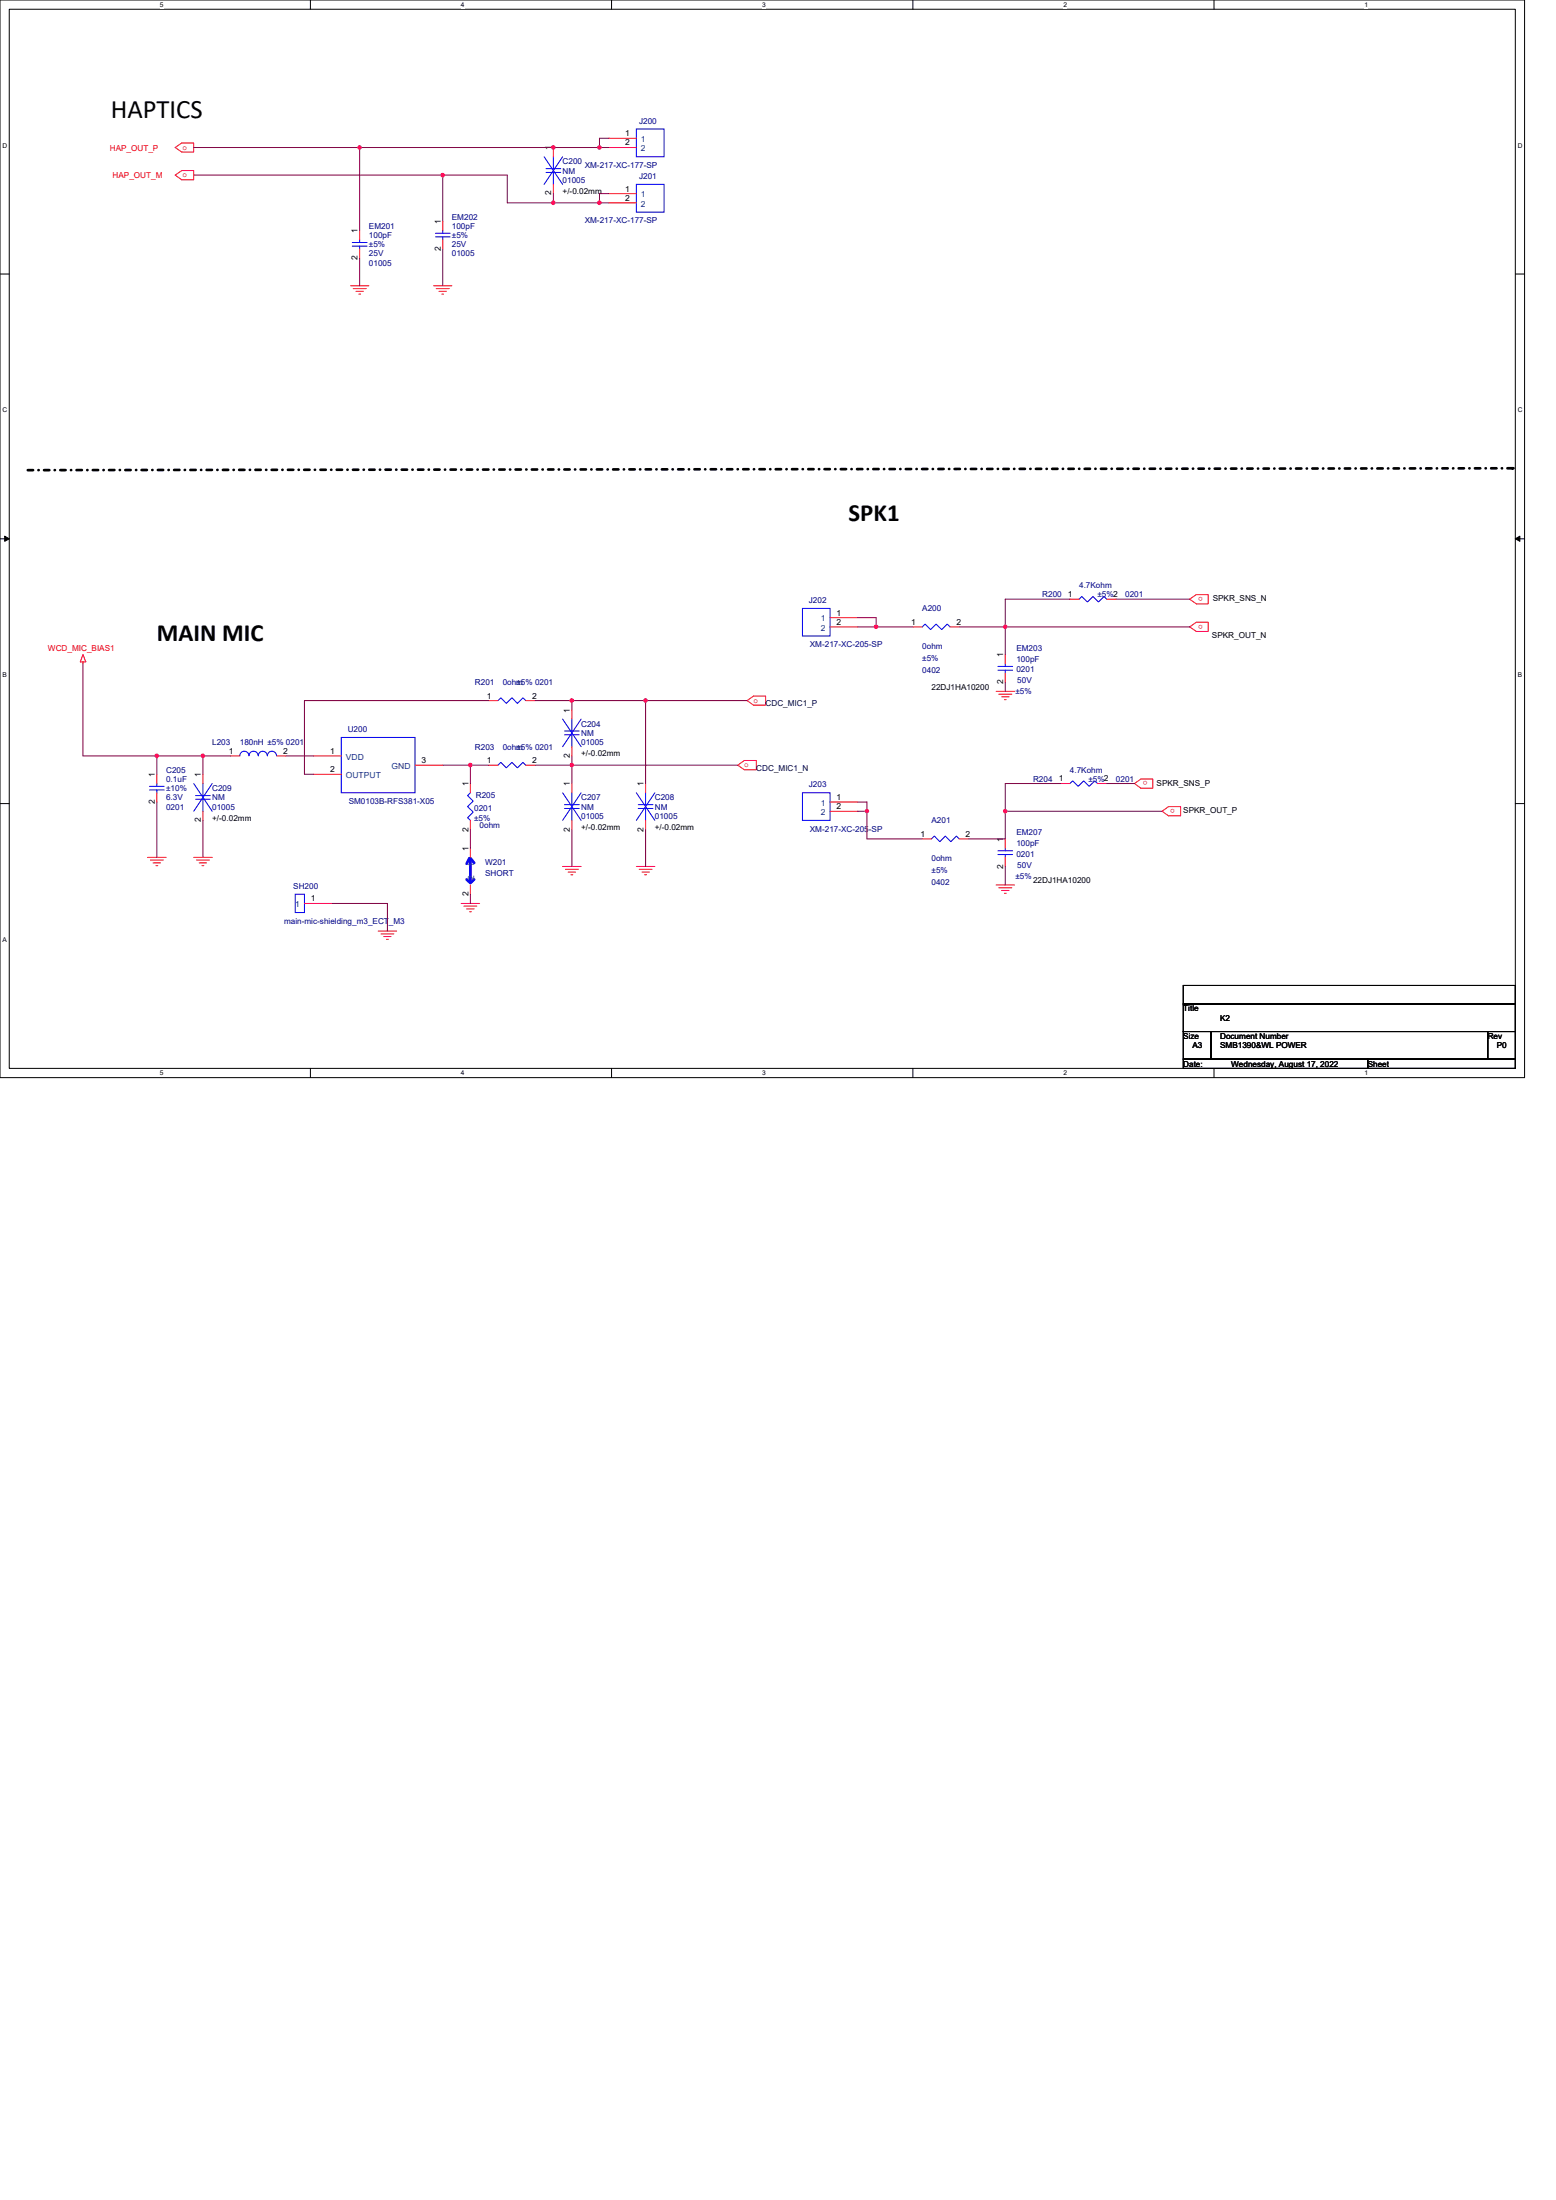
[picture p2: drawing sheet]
<svg xmlns="http://www.w3.org/2000/svg" width="210mm" height="297mm" viewBox="0 0 210 297" stroke-linecap="round" stroke-linejoin="round" font-family="sans-serif">
<path d="M0 0h205.7v145.5h-205.7zM1.2 1.2h203.3v143.1h-203.3z" fill="none" stroke="#000" stroke-width=".13"/>
<g fill="#fff">
<path d="M21.6 .1h.5v1h-.5z"/>
<path d="M21.6 144.4h.5v1h-.5z"/>
</g>
<path d="M41.9 0v1.2M41.9 144.3v1.2" fill="none" stroke="#000" stroke-width=".13"/>
<g fill="#fff">
<path d="M62.2 .1h.5v1h-.5z"/>
<path d="M62.2 144.4h.5v1h-.5z"/>
</g>
<path d="M82.5 0v1.2M82.5 144.3v1.2" fill="none" stroke="#000" stroke-width=".13"/>
<g fill="#fff">
<path d="M102.8 .1h.5v1h-.5z"/>
<path d="M102.8 144.4h.5v1h-.5z"/>
</g>
<path d="M123.2 0v1.2M123.2 144.3v1.2" fill="none" stroke="#000" stroke-width=".13"/>
<g fill="#fff">
<path d="M143.5 .1h.5v1h-.5z"/>
<path d="M143.5 144.4h.5v1h-.5z"/>
</g>
<path d="M163.8 0v1.2M163.8 144.3v1.2" fill="none" stroke="#000" stroke-width=".13"/>
<g fill="#fff">
<path d="M184.1 .1h.5v1h-.5z"/>
<path d="M184.1 144.4h.5v1h-.5z"/>
<path d="M.3 19.1h.7v1h-.7z"/>
<path d="M204.8 19.1h.6v1h-.6z"/>
<path d="M.3 54.9h.7v1h-.7z"/>
<path d="M204.8 54.9h.6v1h-.6z"/>
</g>
<path d="M0 37h1.2M204.5 37h1.2" fill="none" stroke="#000" stroke-width=".13"/>
<g fill="#fff">
<path d="M.3 90.6h.6v1h-.6z"/>
<path d="M204.8 90.6h.6v1h-.6z"/>
</g>
<path d="M0 72.7h1.2M204.5 72.7h1.2" fill="none" stroke="#000" stroke-width=".13"/>
<path d="M.6 72.4l.6 .3-.6 .4zM204.5 72.7l.6-.3v.7z" fill="#000" stroke="#000" stroke-width=".13"/>
<path d="M.3 126.4h.6v1h-.6z" fill="#fff"/>
<path d="M0 108.5h1.2M204.5 108.5h1.2M159.7 133.1h44.8v2.5h-44.8zM159.7 135.6h44.8v3.7h-44.8zM159.7 139.3h3.7v3.7h-3.7zM163.4 139.3h37.4v3.7h-37.4zM200.8 139.3h3.7v3.7h-3.7zM159.7 143h24.9v1.3h-24.9zM184.6 143h19.9v1.3h-19.9z" fill="none" stroke="#000" stroke-width=".13"/>
<path d="M3.7 63.5l200.4-.3M204.1 63.2h.1" fill="none" stroke="#000" stroke-width=".36" stroke-dasharray=".7 .7 0 .7"/>
<g fill="none" stroke="#f00" stroke-width=".13">
<path d="M23.6 19.9l.9-.6h1.6v1.2h-1.6zM74.7 19.9v1.3M82.1 18.7h3.8M82.1 19.9h3.8M23.6 23.6l.9-.6h1.6v1.3h-1.6zM47.3 38.6h2.5M47.7 39h1.7M48 39.3h1M48.4 39.7h.3M48.5 31.1v1.3M48.5 33.6v1.3M58.5 38.6h2.5"/>
<path d="M58.9 39h1.7M59.2 39.3h1M59.6 39.7h.3M59.8 29.9v1.2M59.8 32.4v1.2M74.7 24.9v1.2M82.1 26.1h3.8M82.1 27.4h3.8M11.2 88.4l.4 1h-.8zM11.2 89.4v.2M66 94.6h1.2M71 94.6h1.2"/>
<path d="M77.2 95.8v1.3M100.8 94.6l.9-.6h1.6v1.2h-1.6zM112 83.4h3.8M112 84.6h3.8M123.2 84.6h1.3M128.2 84.6h1.2M134.4 93.3h2.5M134.8 93.7h1.7M135.2 94.1h1M135.6 94.5h.2M135.7 88.4v1.2M135.7 90.9v1.2"/>
<path d="M144.4 80.9h1.2M149.4 80.9h1.2M160.5 84.6l.9-.6h1.6v1.3h-1.6zM160.5 80.9l.9-.6h1.6v1.2h-1.6zM19.9 115.8h2.5M20.3 116.1h1.7M20.7 116.5h1M21 116.9h.3M21.2 104.5v1.3M21.2 107v1.3M26.1 115.8h2.5M26.5 116.1h1.8"/>
<path d="M26.9 116.5h1M27.3 116.9h.2M27.4 104.5v1.3M27.4 109.5v1.3M31.1 102.1h1.3M37.3 102.1h1.3M42.3 102.1h3.8M42.3 104.5h3.8M56 103.3h3.8M63.5 114.5v1.3M63.5 119.5v1.2M63.5 105.8v1.2"/>
<path d="M63.5 110.8v1.2M66 103.3h1.2M71 103.3h1.2M75.9 117h2.5M76.3 117.4h1.7M76.7 117.8h1M77 118.1h.3M77.2 105.8v1.2M77.2 110.8v1.2M77.2 100.8v1.3M85.9 117h2.5M86.3 117.4h1.7"/>
<path d="M86.6 117.8h1M87 118.1h.2M87.1 105.8v1.2M87.1 110.8v1.2M99.6 103.3l.8-.6h1.7v1.2h-1.7zM112 108.3h3.8M112 109.5h3.8M124.5 113.3h1.2M129.4 113.3h1.3M134.4 119.5h2.5M134.8 119.9h1.7M135.7 113.3v1.2"/>
<path d="M135.7 115.8v1.2M143.1 105.8h1.3M148.1 105.8h1.3M153.1 105.8l.9-.6h1.6v1.2h-1.6zM156.8 109.5l.9-.6h1.6v1.3h-1.6zM41.1 122h3.7M51 125.7h2.5M51.4 126.1h1.7M51.8 126.4h1M52.2 126.8h.2M62.2 122h2.5M62.6 122.3h1.7"/>
<path d="M63 122.7h1M63.4 123.1h.2M135.2 120.2h1M135.6 120.6h.2"/>
</g>
<g fill="none" stroke="#00f" stroke-width=".13">
<path d="M85.9 17.4h3.7v3.8h-3.7zM47.5 32.7h2M47.5 33.2h2M48.5 32.4v.3M48.5 33.2v.4M58.8 31.5h1.9M58.8 32h1.9M59.8 31.1v.4M59.8 32v.4M73.4 21.2l2.5 3.7M73.7 22.8h2M73.7 23.3h2"/>
<path d="M74.7 21.2v1.6M74.7 23.3v1.6M75.9 21.2l-2.5 3.7M85.9 24.9h3.7v3.7h-3.7zM46.1 99.6h9.9v7.4h-9.9zM67.2 94.6l.4-.4 .7 .8 .8-.8 .7 .8 .8-.8 .4 .4M75.9 97.1l2.5 3.7M76.2 98.7h2M76.2 99.2h2M77.2 97.1v1.6M77.2 99.2v1.6M78.4 97.1l-2.5 3.7"/>
<path d="M108.3 82.1h3.7v3.8h-3.7zM124.5 84.6l.3-.3 .8 .7 .7-.7 .8 .7 .7-.7 .4 .3M134.7 90h2M134.7 90.5h2M135.7 89.6v.4M135.7 90.5v.4M145.6 80.9l.4-.4 .7 .8 .8-.8 .7 .8 .8-.8 .4 .4M20.2 106.2h2M20.2 106.7h2M21.2 105.8v.4M21.2 106.7v.3M26.1 105.8l2.5 3.7"/>
<path d="M26.4 107.4h2M26.4 107.9h2M27.4 105.8v1.6M27.4 107.9v1.6M28.6 105.8l-2.5 3.7M36.1 102a.61 .61 0 0 0-.6-.6 .61 .61 0 0 0-.7 .6 .62 .62 0 0 0-.6-.6 .62 .62 0 0 0-.6 .6 .61 .61 0 0 0-.6-.6 .61 .61 0 0 0-.6 .6M37.3 102a.61 .61 0 0 0-.6-.6 .61 .61 0 0 0-.6 .6M63.5 107l-.4 .4 .8 .8-.8 .7 .8 .7-.8 .8 .4 .4M67.2 103.3l.4-.4 .7 .8 .8-.8 .7 .8 .8-.8 .4 .4M75.9 107l2.5 3.8M76.2 108.6h2M76.2 109.2h2"/>
<path d="M77.2 107v1.6M77.2 109.2v1.6M78.4 107l-2.5 3.8M85.9 107l2.5 3.8M86.1 108.6h2M86.1 109.2h2M87.1 107v1.6M87.1 109.2v1.6M88.4 107l-2.5 3.8M108.3 107h3.7v3.8h-3.7zM125.7 113.3l.4-.4 .7 .7 .8-.7 .7 .7 .8-.7 .3 .4M134.7 114.9h2"/>
<path d="M134.7 115.4h2M135.7 114.5v.4M135.7 115.4v.4M144.4 105.8l.4-.4 .7 .8 .7-.8 .8 .8 .7-.8 .4 .4M39.8 120.7h1.3v2.5h-1.3z"/>
</g>
<path d="M63 118.7l.5 .5M63.4 115.9l-.4 .7M63.5 116.1v2.8M63.5 115.9l.5 .6M64 118.7l-.4 .4" fill="none" stroke="#00f" stroke-width=".36"/>
<g fill="none" stroke="#800040" stroke-width=".13">
<path d="M26.1 19.9h22.4M80.9 19.9h-32.4v11.2M80.9 19.9h1.2M82.1 18.7h-1.2v1.2M26.1 23.6h33.7M48.5 34.9v3.7M59.8 23.6h8.7v3.8h6.2M59.8 23.6v6.3M59.8 33.6v5M74.7 26.1v1.3M74.7 27.4h6.2M80.9 27.4h1.2"/>
<path d="M82.1 26.1h-1.2v1.3M11.2 89.6v12.5h10M66 94.6h-24.9v9.9h1.2M72.2 94.6h5M77.2 94.6h9.9M77.2 94.6v1.2M100.8 94.6h-13.7v11.2M115.8 83.4h2.4v1.2M115.8 84.6h2.4M118.2 84.6h5M129.4 84.6h6.3M135.7 84.6h24.8"/>
<path d="M135.7 84.6v3.8M135.7 92.1v1.2M144.4 80.9h-8.7v3.7M150.6 80.9h9.9M21.2 102.1h6.2M21.2 102.1v2.4M21.2 108.3v7.5M27.4 102.1v2.4M27.4 110.8v5M27.4 102.1h3.7M38.6 102.1h3.7M59.8 103.3h3.7"/>
<path d="M63.5 103.3v2.5M63.5 112v2.5M63.5 103.3h2.5M72.2 103.3h5M77.2 103.3h22.4M77.2 102.1v1.2M77.2 103.3v2.5M77.2 112v5M87.1 112v5M115.8 108.3h1.2v1.2h-1.2M117 109.5v3.8h7.5M135.7 109.5h21.1"/>
<path d="M135.7 117v2.5M135.7 109.5v3.8h-5M143.1 105.8h-7.4v3.7M149.4 105.8h3.7M44.8 122h7.5v3.7M63.5 120.7v1.3"/>
</g>
<g fill="#f0f" stroke="#f0f" stroke-width=".13">
<circle cx="48.5" cy="19.9" r=".24"/>
<circle cx="74.7" cy="19.9" r=".24"/>
<circle cx="59.7" cy="23.6" r=".23"/>
<circle cx="74.7" cy="27.4" r=".24"/>
<circle cx="80.9" cy="27.4" r=".24"/>
<circle cx="77.2" cy="94.6" r=".24"/>
<circle cx="87.1" cy="94.6" r=".24"/>
<circle cx="21.2" cy="102.1" r=".24"/>
<circle cx="27.4" cy="102.1" r=".24"/>
<circle cx="77.2" cy="103.3" r=".24"/>
<circle cx="118.2" cy="84.6" r=".24"/>
<circle cx="135.7" cy="84.6" r=".23"/>
<circle cx="135.7" cy="109.5" r=".23"/>
<circle cx="63.5" cy="103.3" r=".24"/>
<circle cx="117" cy="109.5" r=".23"/>
<circle cx="80.9" cy="19.9" r=".24"/>
</g>
<text font-size="3.6" x="14.9" y="15.9">HAPTICS</text>
<g font-size="3.3">
<text x="114.5" y="70.4">SPK1</text>
<text x="21.2" y="86.6">MAIN MIC</text>
</g>
<g font-size="1.1" fill="#000080">
<text x="86.3" y="16.7">J200</text>
<text x="75.9" y="22.2">C200</text>
<text x="75.9" y="23.4">NM</text>
<text x="78.9" y="22.7">XM-217-XC-177-SP</text>
<text x="61" y="29.7">EM202</text>
<text x="75.9" y="24.7">01005</text>
<text x="86.3" y="24.2">J201</text>
<text x="49.8" y="30.9">EM201</text>
<text x="49.8" y="32.1">100pF</text>
<text x="49.8" y="35.9">01005</text>
<text x="49.8" y="34.6">25V</text>
<text x="49.8" y="33.4">±5%</text>
<text x="61" y="30.9">100pF</text>
<text x="61" y="34.6">01005</text>
<text x="61" y="33.4">25V</text>
<text x="61" y="32.1">±5%</text>
<text x="78.9" y="30.1">XM-217-XC-177-SP</text>
<text x="109.2" y="81.4">J202</text>
<text x="124.5" y="82.5">A200</text>
<text x="140.7" y="80.7">R200</text>
<text x="145.6" y="79.4">4.7Kohm</text>
<text x="148.1" y="80.7">±5%2</text>
<text x="151.9" y="80.7">0201</text>
<text x="109.3" y="87.4">XM-217-XC-205-SP</text>
<text x="124.5" y="87.7">0ohm</text>
<text x="124.5" y="89.3">±5%</text>
<text x="137.2" y="87.9">EM203</text>
<text x="137.2" y="89.4">100pF</text>
<text x="64.1" y="92.5">R201</text>
<text x="67.8" y="92.5">0ohm</text>
<text x="69.7" y="92.5">±5% 0201</text>
<text x="124.5" y="90.9">0402</text>
<text x="137" y="93.7">±5%</text>
<text x="137.2" y="90.8">0201</text>
<text x="137.3" y="92.2">50V</text>
<text x="28.6" y="100.6">L203</text>
<text x="32.4" y="100.6">180nH ±5% 0201</text>
<text x="46.9" y="98.8">U200</text>
<text x="64.1" y="101.2">R203</text>
<text x="67.8" y="101.2">0ohm</text>
<text x="69.7" y="101.2">±5% 0201</text>
<text x="78.4" y="98.1">C204</text>
<text x="78.4" y="99.3">NM</text>
<text x="78.4" y="100.6">01005</text>
<text x="22.4" y="104.3">C205</text>
<text x="22.4" y="105.6">0.1uF</text>
<text x="22.4" y="106.8">±10%</text>
<text x="28.6" y="106.8">C209</text>
<text x="64.2" y="107.8">R205</text>
<text x="109.2" y="106.3">J203</text>
<text x="139.4" y="105.6">R204</text>
<text x="144.4" y="104.3">4.7Kohm</text>
<text x="146.9" y="105.6">±5%2</text>
<text x="150.6" y="105.6">0201</text>
<text x="22.4" y="109.3">0201</text>
<text x="22.4" y="108.1">6.3V</text>
<text x="28.6" y="108.1">NM</text>
<text x="28.6" y="109.3">01005</text>
<text x="47.1" y="108.6">SM0103B-RFS381-X05</text>
<text x="64" y="110.8">±5%</text>
<text x="64" y="109.6">0201</text>
<text x="64.7" y="111.8">0ohm</text>
<text x="78.4" y="108.1">C207</text>
<text x="78.4" y="109.3">NM</text>
<text x="78.4" y="110.6">01005</text>
<text x="88.4" y="108.1">C208</text>
<text x="88.4" y="109.3">NM</text>
<text x="88.4" y="110.6">01005</text>
<text x="109.3" y="112.3">XM-217-XC-205-SP</text>
<text x="125.7" y="111.2">A201</text>
<text x="137.2" y="112.8">EM207</text>
<text x="39.6" y="120">SH200</text>
<text x="65.5" y="116.8">W201</text>
<text x="65.5" y="118.3">SHORT</text>
<text x="125.7" y="116.3">0ohm</text>
<text x="125.7" y="117.9">±5%</text>
<text x="125.7" y="119.5">0402</text>
<text x="137" y="118.6">±5%</text>
<text x="137.2" y="114.3">100pF</text>
<text x="137.2" y="115.7">0201</text>
<text x="137.3" y="117.1">50V</text>
<text x="38.3" y="124.7">main-mic-shielding_m3_ECT_M3</text>
</g>
<g font-size="1.1" fill="#f00">
<text x="14.8" y="20.3">HAP_OUT_P</text>
<text x="24.6" y="20.2">o</text>
<text x="24.6" y="23.9">o</text>
<text x="15.2" y="24">HAP_OUT_M</text>
<text x="162.3" y="80.6" transform="rotate(-180 162.3 80.6)">o</text>
<text x="6.5" y="87.9">WCD_MIC_BIAS1</text>
<text x="162.3" y="84.3" transform="rotate(-180 162.3 84.3)">o</text>
<text x="101.7" y="94.9">o</text>
<text x="100.4" y="103.6">o</text>
<text x="154.8" y="105.5" transform="rotate(-180 154.8 105.5)">o</text>
<text x="158.6" y="109.2" transform="rotate(-180 158.6 109.2)">o</text>
</g>
<g font-size="1.1">
<text x="74.4" y="20.3" transform="rotate(-90 74.4 20.3)">1</text>
<text x="84.4" y="18.4">1</text>
<text x="84.4" y="19.6">2</text>
<text x="74.4" y="26.4" transform="rotate(-90 74.4 26.4)">2</text>
<text x="75.9" y="26.2">+/-0.02mm</text>
<text x="84.4" y="25.9">1</text>
<text x="84.4" y="27.1">2</text>
<text x="48.3" y="35.1" transform="rotate(-90 48.3 35.1)">2</text>
<text x="48.3" y="31.5" transform="rotate(-90 48.3 31.5)">1</text>
<text x="59.5" y="33.9" transform="rotate(-90 59.5 33.9)">2</text>
<text x="59.5" y="30.2" transform="rotate(-90 59.5 30.2)">1</text>
<text x="112.9" y="83.1">1</text>
<text x="144.1" y="80.6">1</text>
<text x="163.7" y="81.2">SPKR_SNS_N</text>
<text x="112.9" y="84.4">2</text>
<text x="123" y="84.4">1</text>
<text x="129.1" y="84.4">2</text>
<text x="135.4" y="88.8" transform="rotate(-90 135.4 88.8)">1</text>
<text x="163.6" y="86.1">SPKR_OUT_N</text>
<text x="65.7" y="94.3">1</text>
<text x="71.8" y="94.3">2</text>
<text x="125.7" y="93.1">22DJ1HA10200</text>
<text x="135.4" y="92.4" transform="rotate(-90 135.4 92.4)">2</text>
<text x="30.9" y="101.8">1</text>
<text x="38.2" y="101.8">2</text>
<text x="44.6" y="101.8">1</text>
<text x="76.9" y="96.2" transform="rotate(-90 76.9 96.2)">1</text>
<text x="20.9" y="104.9" transform="rotate(-90 20.9 104.9)">1</text>
<text x="27.1" y="104.9" transform="rotate(-90 27.1 104.9)">1</text>
<text x="44.6" y="104.3">2</text>
<text x="56.9" y="103">3</text>
<text x="63.2" y="106.2" transform="rotate(-90 63.2 106.2)">1</text>
<text x="65.7" y="103">1</text>
<text x="71.8" y="103">2</text>
<text x="76.9" y="106.2" transform="rotate(-90 76.9 106.2)">1</text>
<text x="76.9" y="102.3" transform="rotate(-90 76.9 102.3)">2</text>
<text x="78.4" y="102.1">+/-0.02mm</text>
<text x="86.8" y="106.2" transform="rotate(-90 86.8 106.2)">1</text>
<text x="142.9" y="105.5">1</text>
<text x="156.1" y="106.1">SPKR_SNS_P</text>
<text x="20.9" y="108.5" transform="rotate(-90 20.9 108.5)">2</text>
<text x="27.1" y="111" transform="rotate(-90 27.1 111)">2</text>
<text x="28.6" y="110.8">+/-0.02mm</text>
<text x="63.2" y="112.3" transform="rotate(-90 63.2 112.3)">2</text>
<text x="76.9" y="112.3" transform="rotate(-90 76.9 112.3)">2</text>
<text x="78.4" y="112">+/-0.02mm</text>
<text x="86.8" y="112.3" transform="rotate(-90 86.8 112.3)">2</text>
<text x="88.4" y="112">+/-0.02mm</text>
<text x="112.9" y="108">1</text>
<text x="112.9" y="109.3">2</text>
<text x="124.2" y="113">1</text>
<text x="130.3" y="113">2</text>
<text x="135.4" y="113.6" transform="rotate(-90 135.4 113.6)">1</text>
<text x="159.7" y="109.8">SPKR_OUT_P</text>
<text x="63.2" y="114.9" transform="rotate(-90 63.2 114.9)">1</text>
<text x="135.4" y="117.3" transform="rotate(-90 135.4 117.3)">2</text>
<text x="139.4" y="119.3">22DJ1HA10200</text>
<text x="42" y="121.7">1</text>
<text x="63.2" y="121" transform="rotate(-90 63.2 121)">2</text>
<text x="159.7" y="136.6">Title</text>
<text x="164.7" y="137.8">K2</text>
<text x="159.7" y="140.3">Size</text>
<text x="160.9" y="141.5">A3</text>
<text x="164.7" y="140.3">Document Number</text>
<text x="164.7" y="141.5">SMB1390&amp;WL POWER</text>
<text x="200.8" y="140.3">Rev</text>
<text x="202" y="141.5">P0</text>
<text x="159.7" y="144">Date:</text>
<text x="166.2" y="144">Wednesday, August 17, 2022</text>
<text x="184.6" y="144">Sheet</text>
</g>
<g font-size="1.1" fill="#004080">
<text x="86.5" y="19.2">1</text>
<text x="86.5" y="20.4">2</text>
<text x="86.5" y="26.6">1</text>
<text x="86.5" y="27.9">2</text>
<text x="110.8" y="83.9">1</text>
<text x="110.8" y="85.2">2</text>
<text x="46.7" y="102.6">VDD</text>
<text x="46.7" y="105.1">OUTPUT</text>
<text x="52.9" y="103.8">GND</text>
<text x="110.8" y="108.8">1</text>
<text x="110.8" y="110">2</text>
<text x="64" y="118.9" transform="rotate(-90 64 118.9)">2</text>
<text x="64" y="117" transform="rotate(-90 64 117)">1</text>
<text x="39.8" y="122.5">1</text>
</g>
<g font-size="1.1" fill="#000040">
<text x="103.3" y="95.4">CDC_MIC1_P</text>
<text x="102.1" y="104.1">CDC_MIC1_N</text>
</g>
<g font-size=".9">
<text x="21.6" y="1">5</text>
<text x="62.2" y="1">4</text>
<text x="102.8" y="1">3</text>
<text x="143.5" y="1">2</text>
<text x="184.2" y="1">1</text>
<text x=".3" y="19.9">D</text>
<text x="204.8" y="19.9">D</text>
<text x=".3" y="55.7">C</text>
<text x="204.8" y="55.7">C</text>
<text x=".3" y="91.4">B</text>
<text x="204.8" y="91.4">B</text>
<text x=".3" y="127.2">A</text>
<text x="21.6" y="145.2">5</text>
<text x="62.2" y="145.2">4</text>
<text x="102.8" y="145.2">3</text>
<text x="143.5" y="145.2">2</text>
<text x="184.2" y="145.2">1</text>
</g>
</svg>
